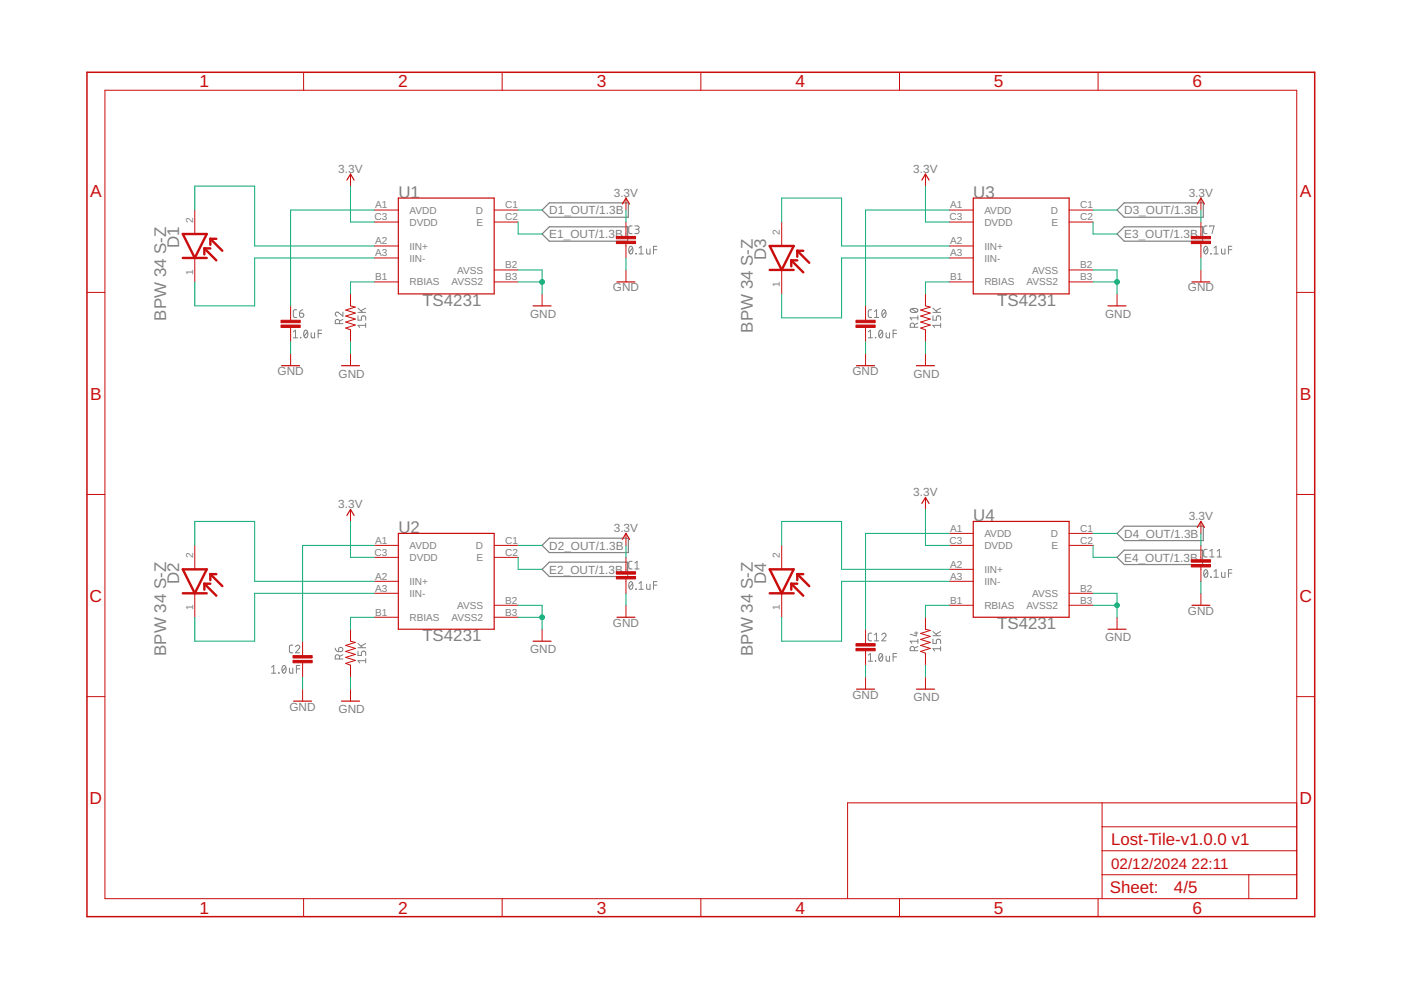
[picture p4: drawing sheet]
<svg xmlns="http://www.w3.org/2000/svg" width="297mm" height="210mm" viewBox="0 0 297 210" stroke-linecap="round" stroke-linejoin="round" font-family="sans-serif">
<g fill="none" stroke="#808080" stroke-width=".21">
<path d="M133.5 52.3l.3-.1a.97 .97 0 0 1 0 1.6 1.02 1.02 0 0 1-.3-1.5zM134 47.9h-.5l-.2 .4v1l.2 .2h.5M134.1 52.6l-.7 .9M134.6 47.9h.5a.36 .36 0 0 1 .4 .4 .36 .36 0 0 1-.4 .3h-.3M134.8 53.8h.1zM135.1 48.6a.46 .46 0 0 1 .4 .5 .46 .46 0 0 1-.4 .4h-.5M135.5 53.8h.9M135.5 52.6l.4-.4v1.6M137.1 52.8v.9l.3 .1h.4v-1M138.6 52.9h.7M139.3 52.2h-.7v1.6M255.4 52.3l.3-.1a.97 .97 0 0 1 0 1.6 1.02 1.02 0 0 1-.3-1.5z"/>
<path d="M255.9 47.9h-.5l-.2 .4v1l.2 .2h.5M256 52.6l-.7 .9M256.5 48.1v-.2h.9l-.4 1.6M256.7 53.8h.1zM257.4 53.8h.9M257.4 52.6l.4-.4v1.6M259 52.8v.9l.2 .1h.5v-1M260.5 52.9h.7M261.2 52.2h-.7v1.6M62.2 70.4l.5-.4v1.6M62.2 71.6h.9M62.9 65.7h-.5l-.2 .3 .1 1.2 .6 .1"/>
<path d="M63.5 66.4h.6a.45 .45 0 0 1 .3 .5 .45 .45 0 0 1-.5 .4 .45 .45 0 0 1-.4-.4zM63.7 71.5l.1 .1zM64.2 65.7l-.6 .3-.1 .4M64.6 70.1l.2-.1a.97 .97 0 0 1 0 1.6 1.02 1.02 0 0 1-.2-1.5zM65.2 70.4l-.7 .9M66 70.5v1l.3 .1h.4v-1.1M67.5 70.7h.7M68.2 70h-.7v1.6M72 68.6v-.4a.46 .46 0 0 0-.5-.5 .46 .46 0 0 0-.4 .5v.4h1.6M72.7 66.2v.9l-.9-.8a.44 .44 0 0 0-.7 .1 .44 .44 0 0 0 .3 .7M72.7 67.7l-.7 .4M75.9 67v.9h.7v-.6a.46 .46 0 0 1 .5-.3 .46 .46 0 0 1 .4 .3v.6"/>
<path d="M75.9 66.2h1.6M75.9 65.3l1 .9M77.5 69h-1.6l.4 .4M77.5 68.5v.9M77.5 65.3l-1 .6M184.1 71.6h.9M184.1 70.4l.5-.4v1.6M184.8 65.7h-.5l-.2 .3 .1 1.2 .6 .1M185.4 67.3h.9M185.4 66l.4-.3v1.6M185.6 71.5l.1 .1zM186.5 70.1l.2-.1a.97 .97 0 0 1 0 1.6 1.02 1.02 0 0 1-.2-1.5z"/>
<path d="M187.1 70.4l-.7 .9M187.2 65.8l.2-.1a.97 .97 0 0 1 0 1.6 1.02 1.02 0 0 1-.2-1.5zM187.8 66l-.8 1M187.9 70.5v1l.3 .1h.4v-1.1M189.4 70.7h.7M190.1 70h-.7v1.6M193.1 65.6a1.02 1.02 0 0 1 1.5 .2 .97 .97 0 0 1-1.6 0zM193.3 65.5l.9 .7M193.9 69.4v-.5a.46 .46 0 0 0-.5-.4 .46 .46 0 0 0-.4 .4v.5h1.6M194.6 68.5l-.7 .4M194.6 67.4h-1.6l.3 .4M194.6 66.9v.9"/>
<path d="M197.8 67v.9h.7v-.6a.46 .46 0 0 1 .5-.3 .46 .46 0 0 1 .4 .3v.6M197.8 66.2h1.6M197.8 65.3l1 .9M199.4 69h-1.6l.4 .4M199.4 68.5v.9M199.4 65.3l-1 .6M134 119h-.5l-.2 .4v1l.2 .2h.5M134.6 119.4l.5-.4v1.6M255.9 116.5h-.5l-.2 .3v1.1l.2 .2h.5M256.5 118.1h.9M256.5 116.8l.5-.3v1.6M258.1 118.1h.9"/>
<path d="M258.1 116.8l.4-.3v1.6M62.1 136.8h-.5l-.2 .3v1.1l.2 .2h.5M62.7 137.1a.45 .45 0 0 1 .6-.3 .45 .45 0 0 1 .1 .7l-.7 .9h.9M71.1 137.4l.3 .6 .4 .2M71.9 137.4a.46 .46 0 0 1 .8 .1 .46 .46 0 0 1-.4 .7h-.5zM72 139.7v-.4a.46 .46 0 0 0-.5-.5 .46 .46 0 0 0-.4 .5v.4h1.6M72.7 138.8l-.7 .4M75.9 138.1v.9h.7v-.6a.46 .46 0 0 1 .5-.3 .46 .46 0 0 1 .4 .3v.6M75.9 137.3h1.6M75.9 136.4l1 .9M77.5 139.6v.9M77.5 136.4l-1 .6"/>
<path d="M133.5 123.4l.3-.1a.97 .97 0 0 1 0 1.6 1 1 0 0 1-.3-1.5zM134.1 123.7l-.7 .9M134.6 120.6h.9M134.8 124.9h.1zM135.5 123.7l.4-.4v1.6M135.5 124.9h.9M137.1 123.9v.9l.3 .1h.4v-1M138.6 124.1h.7M139.3 123.3h-.7v1.6M184.1 138.9l.5-.3v1.6M184.8 134.2l-.6 .1-.1 .3v1.1l.2 .1 .5 .1M185.4 134.6l.4-.4v1.7"/>
<path d="M185.4 135.9h.9M186.5 138.7l.2-.1a.97 .97 0 0 1 0 1.6 1.02 1.02 0 0 1-.2-1.5zM187 134.6a.44 .44 0 0 1 .6-.3 .44 .44 0 0 1 .1 .7l-.7 .9h.9M187.1 138.9l-.7 .9M187.9 139.1v.9l.3 .2h.4v-1.1M189.4 139.3h.7M190.1 138.6h-.7v1.6M193.9 138v-.5a.46 .46 0 0 0-.5-.4 .46 .46 0 0 0-.4 .4v.5h1.6M193.9 134.2h.7M194.2 133.9v.9l-1.2-.3M194.6 135.5v.9M194.6 137.1l-.7 .3"/>
<path d="M194.6 136h-1.6l.3 .4M197.8 135.5v.9h.7v-.5a.46 .46 0 0 1 .5-.4 .46 .46 0 0 1 .4 .4v.5M197.8 134.8h1.6M197.8 133.9l1 .9M199.4 137.1v.9M199.4 137.5h-1.6l.4 .5M199.4 133.9l-1 .5M255.4 120.9l.3-.1a.97 .97 0 0 1 0 1.6 1 1 0 0 1-.3-1.5zM256 121.2l-.7 .8M256.7 122.3l.1 .1zM257.4 121.2l.4-.4v1.6M257.4 122.4h.9"/>
<path d="M259 121.3v.9l.2 .2h.5v-1.1M260.5 121.5h.7M261.2 120.8h-.7v1.6M57.6 141.5l.4-.4v1.6M57.6 142.7h.9M59.1 142.6l.1 .1zM60 141.2l.2-.1a.97 .97 0 0 1 0 1.6 1.02 1.02 0 0 1-.2-1.5zM60.6 141.5l-.7 .9M61.4 141.6v1l.2 .1h.5v-1.1M62.8 141.8h.8M63.6 141.1h-.8v1.6M77.5 140.1h-1.6l.4 .4"/>
<path d="M184.1 140.2h.9M185.6 140.1l.1 .1z"/>
</g>
<path d="M114.9 44.5l1.6-1.5h16.7v3.1h-16.7zM114.9 49.6l1.6-1.5h16.6v3h-16.6zM238.4 43h16.7v3.1h-16.7l-1.6-1.6zM238.4 48.1h16.6v3h-16.6l-1.6-1.5zM114.9 115.6l1.6-1.5h16.7v3.1h-16.7zM236.8 113.1l1.6-1.5h16.7v3h-16.7zM236.8 118.2l1.6-1.6h16.6v3.1h-16.6zM114.9 120.7l1.6-1.5h16.6v3h-16.6z" fill="none" stroke="#808080" stroke-width=".25"/>
<g fill="none" stroke="#c90d0c" stroke-width=".21">
<path d="M22.2 19.1h252.7v171.4h-252.7zM64.4 15.3v3.8M106.5 15.3v3.8M148.6 15.3v3.8M190.7 15.3v3.8M232.8 15.3v3.8M74.3 36.9v2.6M196.2 36.9v2.6M41.3 44.5v5.1M41.3 54.7v5.1M79.4 44.5h5.1M79.4 47.1h5.1"/>
<path d="M79.4 52.2h5.1M79.4 54.7h5.1M79.4 59.8h5.1M104.8 44.5h5.1M104.8 47.1h5.1M104.8 59.8h5.1M104.8 57.2h5.1M132.7 42v2.5M132.7 47.1v3M132.7 51.6v3.1M132.7 57.2v2.6M165.7 47.1v5.1"/>
<path d="M165.7 57.2v5.1M201.3 44.5h5.1M201.3 47.1h5.1M201.3 52.2h5.1M201.3 54.7h5.1M201.3 59.8h5.1M226.7 44.5h5.1M226.7 47.1h5.1M226.7 59.8h5.1M226.7 57.2h5.1M254.6 42v2.5M254.6 47.1v3"/>
<path d="M254.6 51.6v3.1M254.6 57.2v2.6M18.4 62h3.8M61.6 64.9v3M61.6 69.4v3.1M61.6 75v2.5M74.3 62.3v2.6l1 .2-2 .6 2 .7-2 .6 2 .6-2 .7 2 .6-2 .7 1 .3v2.6M74.3 75v2.5M114.9 62.3v2.6M183.5 64.9v3M183.5 69.4v3.1M183.5 75v2.5"/>
<path d="M196.2 62.3v2.6l1 .2-2 .6 2 .7-2 .6 2 .6-2 .7 2 .6-2 .7 1 .3v2.6M196.2 75v2.5M236.8 62.3v2.6M274.9 62h3.8M18.4 104.8h3.8M41.3 115.6v5.1M74.3 108v2.6M79.4 115.6h5.1M79.4 118.2h5.1M104.8 115.6h5.1M104.8 118.2h5.1M132.7 113.1v2.5"/>
<path d="M132.7 118.2v3M165.7 115.6v5.1M196.2 105.5v2.5M201.3 115.6h5.1M201.3 113.1h5.1M226.7 115.6h5.1M226.7 113.1h5.1M254.6 110.6v2.5M254.6 115.6v3.1M274.9 104.8h3.8M41.3 125.8v5.1M64.2 136v3"/>
<path d="M74.3 133.4v2.6l1 .2-2 .6 2 .7-2 .6 2 .6-2 .7 2 .6-2 .7 1 .3v2.6M79.4 123.3h5.1M79.4 125.8h5.1M79.4 130.9h5.1M104.8 130.9h5.1M104.8 128.3h5.1M114.9 133.4v2.6M132.7 122.7v3.1M132.7 128.3v2.6M165.7 125.8v5.1M183.5 133.4v3.1M183.5 138v3"/>
<path d="M196.2 130.9v2.5l1 .3-2 .6 2 .6-2 .7 2 .6-2 .6 2 .7-2 .6 1 .4v2.5M201.3 123.3h5.1M201.3 128.3h5.1M201.3 120.7h5.1M226.7 125.8h5.1M226.7 128.3h5.1M236.8 130.9v2.5M254.6 120.2v3.1M254.6 125.8v2.5M18.4 147.7h3.8M64.2 140.5v3.1M64.2 146.1v2.6"/>
<path d="M74.3 146.1v2.6M183.5 143.6v2.5M196.2 143.6v2.5M274.9 147.7h3.8M233.7 170.2v20.3M233.7 175.3h41.2M274.9 170.2h-95.2v20.3M64.4 190.5v3.9M106.5 190.5v3.9M148.6 190.5v3.9M190.7 190.5v3.9M232.8 190.5v3.9"/>
<path d="M233.7 185.5h41.2M233.7 180.4h41.2M264.8 185.5v5"/>
</g>
<path d="M18.4 15.3h260.3v179.1h-260.3z" fill="none" stroke="#c90d0c" stroke-width=".32"/>
<g fill="none" stroke="#c90d0c" stroke-width=".25">
<path d="M73.6 38.2l.7-1.3 .8 1.3M195.5 38.2l.7-1.3 .8 1.3M84.5 42h20.3v20.3h-20.3zM130.8 59.8h3.8M132 43.3l.7-1.3 .8 1.3M206.4 42h20.3v20.3h-20.3zM252.7 59.8h3.8M253.9 43.3l.7-1.3 .8 1.3M59.7 77.5h3.8M72.4 77.5h3.8M113 64.9h3.8M181.6 77.5h3.8"/>
<path d="M194.3 77.5h3.8M234.9 64.9h3.8M73.6 109.3l.7-1.3 .8 1.3M84.5 113.1h20.3v20.3h-20.3zM132 114.4l.7-1.3 .8 1.3M195.5 106.7l.7-1.2 .8 1.2M206.4 110.6h20.3v20.3h-20.3zM253.9 111.8l.7-1.2 .8 1.2M113 136h3.8M130.8 130.9h3.8M234.9 133.4h3.8M252.7 128.3h3.8"/>
<path d="M62.3 148.7h3.8M72.4 148.7h3.8M181.6 146.1h3.8M194.3 146.1h3.8"/>
</g>
<g fill="none" stroke="#c90d0c" stroke-width=".51">
<path d="M38.8 49.6h5l-2.5 5.1zM38.8 54.7h5M43.3 52.7l2.6 2.5M43.3 52.7v1.2M43.3 52.7h1.3M44.6 50.6l2.5 2.6M44.6 50.6v1.3M44.6 50.6h1.3M163.2 52.2h5.1l-2.6 5zM163.2 57.2h5.1M167.8 55.2l2.5 2.5M167.8 55.2v1.3"/>
<path d="M167.8 55.2h1.2M169 53.2l2.6 2.5M169 53.2v1.2M169 53.2h1.3M38.8 120.7h5l-2.5 5.1zM38.8 125.8h5M43.3 123.8v1.2M43.3 123.8l2.6 2.5M43.3 123.8h1.3M44.6 121.7v1.3M44.6 121.7l2.5 2.6M44.6 121.7h1.3"/>
<path d="M163.2 120.7h5.1l-2.6 5.1zM163.2 125.8h5.1M167.8 123.8h1.2M167.8 123.8v1.2M167.8 123.8l2.5 2.5M169 121.7h1.3M169 121.7v1.3M169 121.7l2.6 2.6"/>
</g>
<g fill="#c90d0c" stroke="#c90d0c" stroke-width=".21">
<path d="M130.7 51.1h4v.5h-4z"/>
<path d="M130.7 50.1h4v.5h-4z"/>
<path d="M59.6 68.9h4v.5h-4z"/>
<path d="M59.6 67.9h4v.5h-4z"/>
<path d="M130.7 122.2h4v.5h-4z"/>
<path d="M130.7 121.2h4v.5h-4z"/>
<path d="M62.1 140h4.1v.5h-4.1z"/>
<path d="M62.1 139h4.1v.5h-4.1z"/>
<path d="M252.6 51.1h4v.5h-4z"/>
<path d="M252.6 50.1h4v.5h-4z"/>
<path d="M181.5 68.9h4v.5h-4z"/>
<path d="M181.5 67.9h4v.5h-4z"/>
<path d="M252.6 119.7h4v.5h-4z"/>
<path d="M252.6 118.7h4v.5h-4z"/>
<path d="M181.5 137.5h4v.5h-4z"/>
<path d="M181.5 136.5h4v.5h-4z"/>
</g>
<g fill="none" stroke="#0dab76" stroke-width=".21">
<path d="M74.3 39.5v7.6h5.1M196.2 39.5v7.6h5.1M41.3 44.5v-5h12.7v12.7h25.4M79.4 54.7h-25.4v10.2h-12.7v-5.1M79.4 59.8h-5.1v2.5M79.4 44.5h-17.8v20.4M109.9 57.2h5v5.1M109.9 59.8h5M109.9 44.5h5M109.9 47.1v2.5h5M132.7 44.5v2.6M132.7 54.7v2.5"/>
<path d="M165.7 47.1v-5.1h12.7v10.2h22.9M201.3 54.7h-22.9v12.7h-12.7v-5.1M201.3 59.8h-5.1v2.5M201.3 44.5h-17.8v20.4M231.8 57.2h5v5.1M231.8 59.8h5M231.8 44.5h5M231.8 47.1v2.5h5M254.6 44.5v2.6M254.6 54.7v2.5M61.6 72.5v2.5M74.3 72.5v2.5"/>
<path d="M183.5 72.5v2.5M196.2 72.5v2.5M41.3 115.6v-5h12.7v12.7h25.4M74.3 110.6v7.6h5.1M79.4 115.6h-15.2v20.4M109.9 118.2v2.5h5M109.9 115.6h5M132.7 115.6v2.6M165.7 115.6v-5h12.7v10.1h22.9M196.2 108v7.6h5.1M201.3 113.1h-17.8v20.3M231.8 115.6v2.6h5"/>
<path d="M231.8 113.1h5M254.6 113.1v2.5M79.4 125.8h-25.4v10.2h-12.7v-5.1M79.4 130.9h-5.1v2.5M109.9 128.3h5v5.1M109.9 130.9h5M132.7 125.8v2.5M201.3 128.3h-5.1v2.6M201.3 123.3h-22.9v12.7h-12.7v-5.1M231.8 128.3h5M231.8 125.8h5v5.1M254.6 123.3v2.5"/>
<path d="M64.2 143.6v2.5M74.3 143.6v2.5M183.5 141v2.6M196.2 141v2.6"/>
</g>
<g fill="#0dab76" stroke="#0dab76" stroke-width=".21">
<circle cx="114.9" cy="59.8" r=".51"/>
<circle cx="114.9" cy="130.9" r=".51"/>
<circle cx="236.8" cy="59.8" r=".51"/>
<circle cx="236.8" cy="128.3" r=".51"/>
</g>
<g font-size="3.7" fill="#c90d0c">
<text x="42.3" y="18.5">1</text>
<text x="84.4" y="18.5">2</text>
<text x="126.5" y="18.5">3</text>
<text x="168.6" y="18.5">4</text>
<text x="210.7" y="18.5">5</text>
<text x="252.9" y="18.5">6</text>
<text x="19.1" y="41.9">A</text>
<text x="275.6" y="41.9">A</text>
<text x="19.1" y="84.7">B</text>
<text x="275.6" y="84.7">B</text>
<text x="19" y="127.6">C</text>
<text x="275.5" y="127.6">C</text>
<text x="19" y="170.4">D</text>
<text x="275.5" y="170.4">D</text>
<text x="42.3" y="193.7">1</text>
<text x="84.4" y="193.7">2</text>
<text x="126.5" y="193.7">3</text>
<text x="168.6" y="193.7">4</text>
<text x="210.7" y="193.7">5</text>
<text x="252.9" y="193.7">6</text>
</g>
<g font-size="3.6" fill="#808080">
<text x="84.5" y="42">U1</text>
<text x="206.4" y="42">U3</text>
<text x="38" y="52.7" transform="rotate(-90 38 52.7)">D1</text>
<text x="162.4" y="55.2" transform="rotate(-90 162.4 55.2)">D3</text>
<text x="89.5" y="64.8">TS4231</text>
<text x="211.4" y="64.8">TS4231</text>
<text x="35.2" y="68" transform="rotate(-90 35.2 68)">BPW 34 S-Z</text>
<text x="159.6" y="70.5" transform="rotate(-90 159.6 70.5)">BPW 34 S-Z</text>
<text x="84.5" y="113.1">U2</text>
<text x="206.4" y="110.6">U4</text>
<text x="38" y="123.8" transform="rotate(-90 38 123.8)">D2</text>
<text x="162.4" y="123.8" transform="rotate(-90 162.4 123.8)">D4</text>
<text x="89.5" y="135.9">TS4231</text>
<text x="211.4" y="133.4">TS4231</text>
<text x="35.2" y="139.1" transform="rotate(-90 35.2 139.1)">BPW 34 S-Z</text>
<text x="159.6" y="139.1" transform="rotate(-90 159.6 139.1)">BPW 34 S-Z</text>
</g>
<g font-size="3.6" fill="#c90d0c">
<text x="235.6" y="179.1">Lost-Tile-v1.0.0 v1</text>
<text x="235.3" y="189.4">Sheet:</text>
<text x="248.9" y="189.3">4/5</text>
</g>
<g font-size="3.2" fill="#c90d0c">
<text x="235.6" y="184.2">02/12/2024</text>
<text x="252.6" y="184.2">22:11</text>
</g>
<g font-size="2.5" fill="#808080">
<text x="71.7" y="36.7">3.3V</text>
<text x="130.1" y="41.7">3.3V</text>
<text x="193.6" y="36.7">3.3V</text>
<text x="252" y="41.7">3.3V</text>
<text x="116.5" y="45.4">D1_OUT/1.3B</text>
<text x="238.4" y="45.4">D3_OUT/1.3B</text>
<text x="116.5" y="50.5">E1_OUT/1.3B</text>
<text x="238.4" y="50.5">E3_OUT/1.3B</text>
<text x="129.9" y="61.8">GND</text>
<text x="251.8" y="61.8">GND</text>
<text x="112.4" y="67.4">GND</text>
<text x="234.3" y="67.4">GND</text>
<text x="58.8" y="79.6">GND</text>
<text x="71.8" y="80.1">GND</text>
<text x="180.7" y="79.6">GND</text>
<text x="193.7" y="80.1">GND</text>
<text x="71.7" y="107.8">3.3V</text>
<text x="193.6" y="105.2">3.3V</text>
<text x="130.1" y="112.8">3.3V</text>
<text x="238.4" y="114">D4_OUT/1.3B</text>
<text x="252" y="110.3">3.3V</text>
<text x="116.5" y="116.5">D2_OUT/1.3B</text>
<text x="238.4" y="119.1">E4_OUT/1.3B</text>
<text x="116.5" y="121.6">E2_OUT/1.3B</text>
<text x="251.8" y="130.4">GND</text>
<text x="129.9" y="132.9">GND</text>
<text x="234.3" y="135.9">GND</text>
<text x="112.4" y="138.5">GND</text>
<text x="180.7" y="148.1">GND</text>
<text x="193.7" y="148.6">GND</text>
<text x="61.4" y="150.7">GND</text>
<text x="71.8" y="151.2">GND</text>
</g>
<g font-size="2.1" fill="#808080">
<text x="40.9" y="47.3" transform="rotate(-90 40.9 47.3)">2</text>
<text x="79.4" y="46.7">C3</text>
<text x="79.5" y="44.2">A1</text>
<text x="86.8" y="45.3">AVDD</text>
<text x="86.8" y="47.8">DVDD</text>
<text x="100.9" y="45.3">D</text>
<text x="101" y="47.8">E</text>
<text x="107.1" y="44.2">C1</text>
<text x="107.1" y="46.7">C2</text>
<text x="201.3" y="46.7">C3</text>
<text x="201.4" y="44.2">A1</text>
<text x="208.7" y="45.3">AVDD</text>
<text x="208.7" y="47.8">DVDD</text>
<text x="222.8" y="45.3">D</text>
<text x="222.9" y="47.8">E</text>
<text x="229" y="44.2">C1</text>
<text x="229" y="46.7">C2</text>
<text x="79.5" y="51.8">A2</text>
<text x="86.8" y="52.9">IIN+</text>
<text x="165.4" y="49.8" transform="rotate(-90 165.4 49.8)">2</text>
<text x="201.4" y="51.8">A2</text>
<text x="208.7" y="52.9">IIN+</text>
<text x="40.9" y="58.2" transform="rotate(-90 40.9 58.2)">1</text>
<text x="79.5" y="54.3">A3</text>
<text x="79.5" y="59.4">B1</text>
<text x="86.8" y="55.4">IIN-</text>
<text x="96.9" y="58">AVSS</text>
<text x="107.1" y="56.9">B2</text>
<text x="107.1" y="59.4">B3</text>
<text x="201.4" y="54.3">A3</text>
<text x="201.4" y="59.4">B1</text>
<text x="208.7" y="55.4">IIN-</text>
<text x="218.8" y="58">AVSS</text>
<text x="229" y="56.9">B2</text>
<text x="229" y="59.4">B3</text>
<text x="86.8" y="60.5">RBIAS</text>
<text x="95.7" y="60.5">AVSS2</text>
<text x="165.4" y="60.7" transform="rotate(-90 165.4 60.7)">1</text>
<text x="208.7" y="60.5">RBIAS</text>
<text x="217.6" y="60.5">AVSS2</text>
<text x="201.4" y="112.7">A1</text>
<text x="208.7" y="113.9">AVDD</text>
<text x="222.8" y="113.9">D</text>
<text x="229" y="112.7">C1</text>
<text x="40.9" y="118.4" transform="rotate(-90 40.9 118.4)">2</text>
<text x="79.4" y="117.8">C3</text>
<text x="79.5" y="115.3">A1</text>
<text x="86.8" y="116.4">AVDD</text>
<text x="86.8" y="118.9">DVDD</text>
<text x="100.9" y="116.4">D</text>
<text x="101" y="118.9">E</text>
<text x="107.1" y="115.3">C1</text>
<text x="107.1" y="117.8">C2</text>
<text x="165.4" y="118.4" transform="rotate(-90 165.4 118.4)">2</text>
<text x="201.3" y="115.3">C3</text>
<text x="208.7" y="116.4">DVDD</text>
<text x="222.9" y="116.4">E</text>
<text x="229" y="115.3">C2</text>
<text x="79.5" y="122.9">A2</text>
<text x="79.5" y="125.4">A3</text>
<text x="86.8" y="124">IIN+</text>
<text x="201.4" y="120.4">A2</text>
<text x="201.4" y="122.9">A3</text>
<text x="208.7" y="121.5">IIN+</text>
<text x="208.7" y="124">IIN-</text>
<text x="229" y="125.4">B2</text>
<text x="40.9" y="129.3" transform="rotate(-90 40.9 129.3)">1</text>
<text x="79.5" y="130.5">B1</text>
<text x="86.8" y="126.6">IIN-</text>
<text x="86.8" y="131.6">RBIAS</text>
<text x="95.7" y="131.6">AVSS2</text>
<text x="96.9" y="129.1">AVSS</text>
<text x="107.1" y="128">B2</text>
<text x="107.1" y="130.5">B3</text>
<text x="165.4" y="129.3" transform="rotate(-90 165.4 129.3)">1</text>
<text x="201.4" y="128">B1</text>
<text x="208.7" y="129.1">RBIAS</text>
<text x="217.6" y="129.1">AVSS2</text>
<text x="218.8" y="126.6">AVSS</text>
<text x="229" y="128">B3</text>
</g>
</svg>
